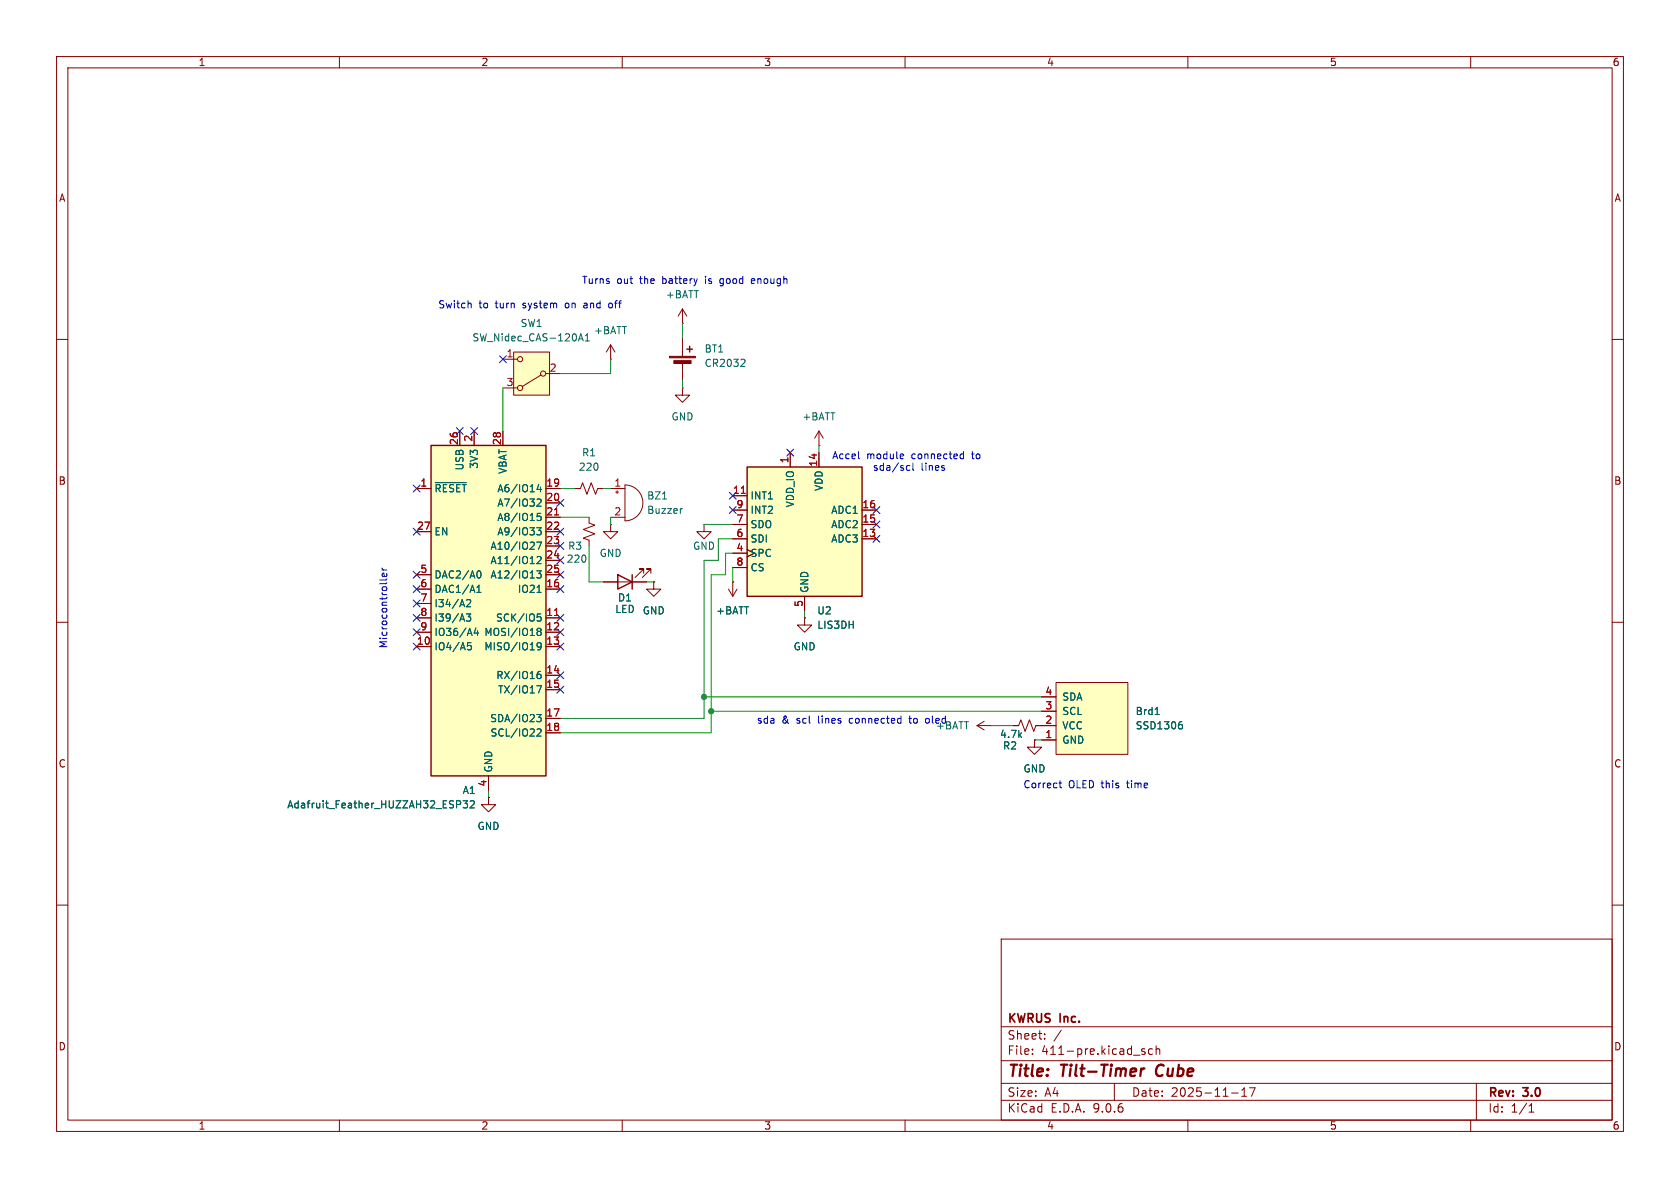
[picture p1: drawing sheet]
<svg xmlns="http://www.w3.org/2000/svg" width="297mm" height="210mm" viewBox="0 0 297 210" stroke-linecap="round" stroke-linejoin="round" font-family="sans-serif">
<g fill="none" stroke="#840000" stroke-width=".18">
<path d="M10 10h277v190h-277zM12 12h273v186h-273zM60 10v2M110 10v2M160 10v2M210 10v2M260 10v2M10 60h2M285 60h2M10 110h2M285 110h2M10 160h2"/>
<path d="M177 166h108v32h-108zM285 160h2M60 198v2M110 198v2M160 198v2M177 194.5h108M177 191.5h108M177 187.5h108M177 181.5h108M182.5 186.3v.1M182.5 185.5v.1M184.7 183.6v.1"/>
<path d="M184.7 182.8v.1M187.6 182.1l-1.3 2M197 191.5v3M202.4 185.5l-.4-.1-.2 .2 .1 .2 .5 .2v.3h-.6M203.7 185.5l-.4-.1-.3 .3v.4l.2 .2h.5M204.4 185.5l.2-.1 .4 .1v.9M204.4 184.9v1.5M210 198v2M217.7 193.2h1.2M219.5 193.8h.9M219.5 192.7l.5-.4v1.5M220.9 192.3h1l-.7 1.5"/>
<path d="M260 198v2M261 191.5v6.5M270.3 196.6h.9M270.3 195.5l.4-.4v1.5"/>
</g>
<path d="M201.8 188.9l-.2 1.3M202.3 188.9l-.4 .1-.2 .3M204.7 188.5a1.27 1.27 0 0 0-.1 1.6" fill="none" stroke="#840000" stroke-width=".4"/>
<path d="M90.8 62.2h6.4v7.7h-6.4z" fill="#ffffc2"/>
<g fill="none" stroke="#840000" stroke-width=".18">
<path d="M120.6 59.7v3.3M88.9 68.6h2.5M88.9 63.5h2.5M90.8 62.2h6.4v7.7h-6.4zM95.6 66.3l-3.3 2M96.5 66h2.6M120.6 64v3.3M101.6 86.4h1l.4-1.1 .8 2.1 .7-2.1 .8 2.1 .4-1h1M107.9 86.4h2.6M107.9 91.4h2.6M108.8 87h.5M109.1 86.7v.5"/>
<path d="M110.5 85.7a3.2 3.2 0 0 1 3.2 3.2 3.2 3.2 0 0 1-3.2 3.2zM179.1 128.3h1l.4-1 .7 2 .8-2 .8 2 .3-1h1M86.4 141v1.2h1.2l-1.2 1.3-1.3-1.3h1.3M86.4 141h.1"/>
<circle cx="91.9" cy="63.5" r=".46"/>
<circle cx="91.9" cy="68.6" r=".46"/>
<circle cx="96" cy="66" r=".46"/>
</g>
<path d="M102.4 59.9h.6M103.5 59.4l.3-.4v1.3M102.3 60.3l.4-1.3 .4 1.3M103.5 60.3h.7M131.5 63.5l.2 .2-.1 .4-.7 .7h.8M117.1 88.2h.8M120.6 89.9l-.2 .1" fill="none" stroke="#006464" stroke-width=".18"/>
<g fill="#840000" stroke="#840000" stroke-width=".18">
<path d="M118.4 63h4.5v.2h-4.5z"/>
<path d="M119.1 63.8h3.1v.5h-3.1z"/>
</g>
<path d="M121.4 61.7h1M121.9 61.2v1" fill="none" stroke="#840000" stroke-width=".25"/>
<path d="M76.2 78.7h20.3v58.5h-20.3z" fill="#ffffc2"/>
<path d="M76.2 78.7h20.3v58.5h-20.3z" fill="none" stroke="#840000" stroke-width=".25"/>
<g fill="none" stroke="#840000" stroke-width=".18">
<path d="M81.3 76.2v2.5M83.8 76.2v2.5M88.9 76.2v2.5M144.8 78.7h.1M144.8 76.2l-.8 1.3M144.8 76.2l.7 1.3M144.8 76.2v2.5M73.7 86.4h2.5M73.7 94h2.5M96.5 86.4h2.6M96.5 88.9h2.6M96.5 91.4h2.6"/>
<path d="M96.5 94h2.6M96.5 96.5h2.6M96.5 99.1h2.6M104.1 91.4v1.1l1.1 .3-2.1 .8 2.1 .8-2.1 .7 1 .4v1M107.9 92.7v1.3h1.3l-1.3 1.3-1.2-1.3h1.2M107.9 92.7h.1M73.7 101.6h2.5M73.7 104.1h2.5M73.7 109.2h2.5M73.7 111.8h2.5M73.7 114.3h2.5M73.7 106.7h2.5"/>
<path d="M96.5 101.6h2.6M96.5 104.1h2.6M96.5 109.2h2.6M96.5 111.8h2.6M96.5 114.3h2.6M96.5 119.4h2.6M86.4 137.2v2.5M96.5 121.9h2.6M96.5 127h2.6M96.5 129.5h2.6M172.7 128.3l1.3 .7M172.7 128.3h2.6"/>
<path d="M174 127.5l-1.3 .8M175.3 128.3h.1M182.9 130.8v1.3h1.2l-1.2 1.3-1.3-1.3h1.3M182.9 130.8h.1"/>
</g>
<g fill="none" stroke="#006464" stroke-width=".18">
<path d="M76.9 85.3h5.5M94.9 93.3h.8l-.5 .5 .4 .1v.5l-.2 .2-.5-.2M94.9 95.8h.8l-.5 1.3M94.9 88.3l.5-.1 .3 .4-.8 .9h.8M94.9 98.5l.5-.1 .3 .3-.8 .9h.8M95.2 85.6l-.3 .9h.8M95.5 86.1v.8M95.6 90.7h-.6l-.1 .7 .2-.2 .4 .1 .2 .2-.1 .4-.2 .1-.5-.1M82.4 108.5h.8l-.4 .5 .4 .1v.6l-.2 .1-.6-.1M82.5 106.1l.5-.1 .2 .4-.8 .9h.8M82.7 114.2l.4-.1 .2 .2-.1 .5h-.5M82.7 113.6h.6"/>
<path d="M84.1 111l-.3 .9h.8M84.3 103.8l.4-.4v1.3M84.3 104.7h.7M84.4 111.5v.8M84.6 100.9a.68 .68 0 0 1 .5 .6 .68 .68 0 0 1-.5 .7M94.9 100.9h.8l-.5 .5 .4 .1v.6l-.2 .1-.5-.1M94.9 119.4l.3-.2h.2l.3 .2v.3l-.3 .3-.3-.1-.2-.2M94.9 104.7h.8M95 109.1l.4-.1 .3 .3-.2 .4h-.5M95 108.5h.6M95.2 111.6l-.3-.2 .3-.3h.2l.3 .2-.3 .3M95.2 111.6l-.3 .3 .1 .3 .2 .1h.3l.2-.2v-.2l-.3-.3"/>
<path d="M95.2 111.6h.2M95.5 118.7l-.3 .1-.3 .4M95.7 114.2l-.3 .2-.3-.1-.2-.1 .2-.5 .3-.1 .2 .1a.84 .84 0 0 1-.3 1.2h-.2M94.9 126.3h.8l-.5 .5 .4 .1 .1 .4-.3 .3h-.3M94.9 121.2h.8l-.5 1.3M94.9 129l.5-.2 .3 .4-.8 .9h.8M80.7 141.5h.5l.2 .3-.1 .4h-.6M81.9 141.5h.8l-.5 .5 .4 .2v.5l-.2 .1-.5-.1M83.1 141.7l.5-.2 .3 .4-.8 .9h.8"/>
</g>
<path d="M98 91h.8M98 108.8h.8" fill="none" stroke="#a90000" stroke-width=".18"/>
<path d="M132.1 82.6h20.3v22.8h-20.3z" fill="#ffffc2"/>
<path d="M132.1 82.6h20.3v22.8h-20.3zM109.2 101.6l2.6 1.3-2.6 1.2zM111.8 101.6v2.5" fill="none" stroke="#840000" stroke-width=".25"/>
<g fill="none" stroke="#840000" stroke-width=".18">
<path d="M124.5 92.7v1.3h1.2l-1.2 1.3-1.3-1.3h1.3M124.5 92.7h.1M129.5 87.6h2.6M129.5 90.2h2.6M129.5 92.7h2.6M129.5 95.3h2.6M129.5 97.8h2.6M139.7 80v2.6M144.8 80v2.6M152.4 90.2h2.5M152.4 92.7h2.5M152.4 95.3h2.5"/>
<path d="M106.7 102.9h7.6M113.8 101.3v-.7h-.8h.8l-1.5 1.5M115.1 101.3v-.7h-.8h.8l-1.6 1.5M115.6 102.9v1.2h1.2l-1.2 1.3-1.3-1.3h1.3M115.6 102.9h.1M128.8 104.1l.7 1.3M129.5 102.9h.1M129.5 100.3h2.6M129.5 102.9v2.5M130.3 104.1l-.8 1.3M142.2 109.2v1.3h1.3l-1.3 1.3-1.2-1.3h1.2M142.2 109.2h.1"/>
<path d="M142.2 105.4v2.6"/>
</g>
<path d="M131.1 87.2h.7" fill="none" stroke="#a90000" stroke-width=".18"/>
<path d="M186.7 120.7h12.7v12.7h-12.7z" fill="#ffffc2"/>
<g fill="none" stroke="#840000" stroke-width=".18">
<path d="M120.6 57.2h.1M120.6 54.6l-.7 1.3M120.6 54.6l.8 1.3M120.6 54.6v2.6M81.3 76.2v2.5M83.8 76.2v2.5M88.9 76.2v2.5M107.9 63.5h.1M107.9 61l-.7 1.2M107.9 61l.8 1.2M107.9 61v2.5M120.6 68.6v1.3h1.3l-1.3 1.2-1.2-1.2h1.2"/>
<path d="M120.6 68.6h.1M73.7 86.4h2.5M73.7 94h2.5M96.5 86.4h2.6M96.5 88.9h2.6M96.5 91.4h2.6M96.5 94h2.6M96.5 96.5h2.6M96.5 99.1h2.6M129.5 87.6h2.6M129.5 90.2h2.6M129.5 92.7h2.6"/>
<path d="M129.5 95.3h2.6M129.5 97.8h2.6M139.7 80v2.6M144.8 80v2.6M152.4 90.2h2.5M152.4 92.7h2.5M152.4 95.3h2.5M73.7 101.6h2.5M73.7 104.1h2.5M73.7 109.2h2.5M73.7 111.8h2.5M73.7 114.3h2.5"/>
<path d="M73.7 106.7h2.5M96.5 101.6h2.6M96.5 104.1h2.6M96.5 109.2h2.6M96.5 111.8h2.6M96.5 114.3h2.6M96.5 119.4h2.6M106.7 102.9h2.5M111.8 102.9h2.5M115.6 102.9h.1M129.5 102.9h.1M129.5 100.3h2.6"/>
<path d="M142.2 109.2h.1M142.2 105.4v2.6M86.4 137.2v2.5M96.5 121.9h2.6M96.5 127h2.6M96.5 129.5h2.6M179.1 128.3h1M182.9 130.8h.1M183.1 128.3h3.6M184.1 130.8h2.6M184.1 125.7h2.6M184.1 123.2h2.6"/>
<path d="M186.7 120.7h12.7v12.7h-12.7zM86.4 141h.1"/>
</g>
<g fill="none" stroke="#006464" stroke-width=".18">
<path d="M76.9 85.3h5.5M94.9 93.3h.8l-.5 .5 .4 .1v.5l-.2 .2-.5-.2M94.9 95.8h.8l-.5 1.3M94.9 88.3l.5-.1 .3 .4-.8 .9h.8M94.9 98.5l.5-.1 .3 .3-.8 .9h.8M95.2 85.6l-.3 .9h.8M95.5 86.1v.8M95.6 90.7h-.6l-.1 .7 .2-.2 .4 .1 .2 .2-.1 .4-.2 .1-.5-.1M82.4 108.5h.8l-.4 .5 .4 .1v.6l-.2 .1-.6-.1M82.5 106.1l.5-.1 .2 .4-.8 .9h.8M82.7 114.2l.4-.1 .2 .2-.1 .5h-.5M82.7 113.6h.6"/>
<path d="M84.1 111l-.3 .9h.8M84.3 103.8l.4-.4v1.3M84.3 104.7h.7M84.4 111.5v.8M84.6 100.9a.68 .68 0 0 1 .5 .6 .68 .68 0 0 1-.5 .7M94.9 100.9h.8l-.5 .5 .4 .1v.6l-.2 .1-.5-.1M94.9 119.4l.3-.2h.2l.3 .2v.3l-.3 .3-.3-.1-.2-.2M94.9 104.7h.8M95 109.1l.4-.1 .3 .3-.2 .4h-.5M95 108.5h.6M95.2 111.6l-.3-.2 .3-.3h.2l.3 .2-.3 .3M95.2 111.6l-.3 .3 .1 .3 .2 .1h.3l.2-.2v-.2l-.3-.3"/>
<path d="M95.2 111.6h.2M95.5 118.7l-.3 .1-.3 .4M95.7 114.2l-.3 .2-.3-.1-.2-.1 .2-.5 .3-.1 .2 .1a.84 .84 0 0 1-.3 1.2h-.2M94.9 126.3h.8l-.5 .5 .4 .1 .1 .4-.3 .3h-.3M94.9 121.2h.8l-.5 1.3M94.9 129l.5-.2 .3 .4-.8 .9h.8M204.2 126.3h.7M208.6 128.1h.2l.3 .2-.1 .4-.4 .1M208.7 127.6h.2M80.7 141.5h.5l.2 .3-.1 .4h-.6M81.9 141.5h.8l-.5 .5 .4 .2v.5l-.2 .1-.5-.1M83.1 141.7l.5-.2 .3 .4-.8 .9h.8"/>
</g>
<g fill="none" stroke="#009600" stroke-width=".18">
<path d="M120.6 57.2v2.5M88.9 68.6v7.6M107.9 63.5v2.5h-8.8M120.6 67.3v1.3M144.8 78.7v1.3M99.1 86.4h2.5M99.1 91.4h5M104.1 96.5v6.4h2.6M106.7 86.4h1.2M107.9 91.4v1.3M124.5 92.7h5M129.5 97.8h-1.2v3.8h-2.6v27.9h-26.6"/>
<path d="M129.5 95.3h-2.5v3.8h-2.5v27.9h-25.4M114.3 102.9h1.3M129.5 100.3v2.6M142.2 108v1.2M86.4 139.7v1.3M124.5 123.2h59.6M125.7 125.7h58.4M175.3 128.3h3.8M182.9 130.8h1.2"/>
</g>
<g fill="none" stroke="#000084" stroke-width=".18">
<path d="M80.7 75.6l1.2 1.2M81.9 75.6l-1.2 1.2M83.2 75.6l1.2 1.2M84.4 75.6l-1.2 1.2M88.3 62.9l1.2 1.2M89.5 62.9l-1.2 1.2M139.1 79.4l1.2 1.2M140.3 79.4l-1.2 1.2M73.1 93.4l1.2 1.2M73.1 85.8l1.2 1.2M74.3 93.4l-1.2 1.2M74.3 85.8l-1.2 1.2"/>
<path d="M98.5 98.5l1.2 1.2M98.5 95.9l1.2 1.2M98.5 93.4l1.2 1.2M98.5 88.3l1.2 1.2M99.7 98.5l-1.2 1.2M99.7 95.9l-1.2 1.2M99.7 88.3l-1.2 1.2M99.7 93.4l-1.2 1.2M128.9 89.6l1.2 1.2M128.9 87l1.2 1.2M130.1 89.6l-1.2 1.2M130.1 87l-1.2 1.2"/>
<path d="M154.3 89.6l1.2 1.2M154.3 94.6l1.2 1.3M154.3 92.1l1.2 1.2M155.5 89.6l-1.2 1.2M155.5 94.6l-1.2 1.3M155.5 92.1l-1.2 1.2M73.1 111.2l1.2 1.2M73.1 108.6l1.2 1.2M73.1 106.1l1.2 1.2M73.1 113.7l1.2 1.2M73.1 103.5l1.2 1.2M73.1 101l1.2 1.2"/>
<path d="M74.3 111.2l-1.2 1.2M74.3 108.6l-1.2 1.2M74.3 106.1l-1.2 1.2M74.3 113.7l-1.2 1.2M74.3 103.5l-1.2 1.2M74.3 101l-1.2 1.2M98.5 108.6l1.2 1.2M98.5 118.8l1.2 1.2M98.5 103.5l1.2 1.2M98.5 101l1.2 1.2M98.5 111.2l1.2 1.2M98.5 113.7l1.2 1.2"/>
<path d="M99.7 108.6l-1.2 1.2M99.7 118.8l-1.2 1.2M99.7 103.5l-1.2 1.2M99.7 101l-1.2 1.2M99.7 111.2l-1.2 1.2M99.7 113.7l-1.2 1.2M98.5 121.3l1.2 1.2M99.7 121.3l-1.2 1.2"/>
</g>
<g fill="none" stroke="#0000c2" stroke-width=".18">
<path d="M82.9 53.6l.4 .2v.6M103.4 53.6h-.1M103.4 53.9l-.2 .2 .2 .3M108 53.6h-.3l-.1 .2 .1 .5 .3 .1M127.3 50.5h.1M127.5 49.3l-.2 .2v.4l.2 .2M133.3 49.3h-.3l-.2 .1 .1 .7h.4M133.4 49.6l-.6 .1M170.3 79.8v1.3M151.8 81l.2 .1M159.3 80.2l.4 .1 .1 .3-.7 .1M159.7 81l-.4 .1"/>
<path d="M160.8 82.4l-.3-.1-.3 .2 .2 .6h.4M161.4 81.9v1.1l.2 .1M167 82.8v.3M169.9 81h.4M169.9 80.3h.4M67.6 100.4l.2 .4M67.6 100.8h.8M68.3 101.4l.1 .3-.2 .2h-.6v-.5l.3-.1 .1 .6M68.4 102.3l-.2 .2M160.7 127h.4M160.8 126.6l.1 1.2M164 127l-.3 .1-.1 .1 .1 .5 .3 .1"/>
<path d="M187.2 138.4h.5M187.4 138v1.1l.3 .2"/>
</g>
<path d="M98 91h.8M131.1 87.2h.7M98 108.8h.8" fill="none" stroke="#a90000" stroke-width=".18"/>
<g fill="#009600" stroke="#009600" stroke-width=".18">
<circle cx="125.7" cy="125.7" r=".46"/>
<circle cx="124.5" cy="123.2" r=".46"/>
</g>
<g font-size="2.8" fill="#840000">
<text x="178" y="190.9">Title:</text>
<text x="187.7" y="190.9">Tilt-Timer</text>
<text x="205.2" y="190.9">Cube</text>
</g>
<g font-size="2.1" fill="#840000">
<text x="178" y="184">Sheet:</text>
<text x="178" y="181.2">KWRUS</text>
<text x="187.5" y="181.2">Inc.</text>
<text x="178" y="186.7">File:</text>
<text x="184.1" y="186.7">411-pre.kicad_sch</text>
<text x="178" y="196.9">KiCad</text>
<text x="178" y="194.1">Size:</text>
<text x="184.7" y="194.1">A4</text>
<text x="185.7" y="196.9">E.D.A.</text>
<text x="193.3" y="196.9">9.0.6</text>
<text x="200" y="194.1">Date:</text>
<text x="207" y="194.1">2025-11-17</text>
<text x="263" y="194.3">Rev:</text>
<text x="263" y="196.9">Id:</text>
<text x="267.1" y="196.9">1/1</text>
<text x="269.4" y="194.3">3.0</text>
</g>
<g font-size="1.8" fill="#840000">
<text x="35" y="11.9">1</text>
<text x="85" y="11.9">2</text>
<text x="135" y="11.9">3</text>
<text x="185" y="11.9">4</text>
<text x="235" y="11.9">5</text>
<text x="285" y="11.9">6</text>
<text x="10.3" y="35.9">A</text>
<text x="285.3" y="35.9">A</text>
<text x="10.3" y="85.9">B</text>
<text x="285.3" y="85.9">B</text>
<text x="10.3" y="135.9">C</text>
<text x="285.3" y="135.9">C</text>
<text x="10.3" y="185.9">D</text>
<text x="285.3" y="185.9">D</text>
<text x="35" y="199.9">1</text>
<text x="85" y="199.9">2</text>
<text x="135" y="199.9">3</text>
<text x="185" y="199.9">4</text>
<text x="235" y="199.9">5</text>
<text x="285" y="199.9">6</text>
</g>
<g font-size="1.8" fill="#0000c2">
<text x="102.8" y="50.4">Turns</text>
<text x="109" y="50.4">out</text>
<text x="113.2" y="50.4">the</text>
<text x="117.4" y="50.4">battery</text>
<text x="125.1" y="50.4">is</text>
<text x="127.9" y="50.4">good</text>
<text x="133.7" y="50.4">enough</text>
<text x="77.4" y="54.7">Switch</text>
<text x="84.7" y="54.7">to</text>
<text x="87.7" y="54.7">turn</text>
<text x="92.7" y="54.7">system</text>
<text x="100.4" y="54.7">on</text>
<text x="103.9" y="54.7">and</text>
<text x="108.5" y="54.7">off</text>
<text x="147" y="81.4">Accel</text>
<text x="153.2" y="81.4">module</text>
<text x="154.2" y="83.4">sda/scl</text>
<text x="161.3" y="81.4">connected</text>
<text x="162.8" y="83.4">lines</text>
<text x="172.1" y="81.4">to</text>
<text x="68.7" y="114.7" transform="rotate(-90 68.7 114.7)">Microcontroller</text>
<text x="133.7" y="128.1">sda</text>
<text x="138.2" y="128.1">&amp;</text>
<text x="140.9" y="128.1">scl</text>
<text x="144.9" y="128.1">lines</text>
<text x="150.6" y="128.1">connected</text>
<text x="161.5" y="128.1">to</text>
<text x="164.5" y="128.1">oled</text>
<text x="180.8" y="139.6">Correct</text>
<text x="188.9" y="139.6">OLED this</text>
<text x="199.5" y="139.6">time</text>
</g>
<g font-size="1.8" fill="#006464">
<text x="117.6" y="52.9">+BATT</text>
<text x="91.9" y="58">SW1</text>
<text x="104.9" y="59.3">+BATT</text>
<text x="83.4" y="60.6">SW_Nidec_CAS-120A1</text>
<text x="124.5" y="62.5">BT1</text>
<text x="124.5" y="65.1">CR2032</text>
<text x="118.6" y="74.5">GND</text>
<text x="141.7" y="74.5">+BATT</text>
<text x="82.1" y="83.3" transform="rotate(-90 82.1 83.3)">USB</text>
<text x="84.7" y="83" transform="rotate(-90 84.7 83)">3V3</text>
<text x="89.8" y="83.9" transform="rotate(-90 89.8 83.9)">VBAT</text>
<text x="102.2" y="83.4">220</text>
<text x="102.8" y="80.9">R1</text>
<text x="76.7" y="87.2">~{RESET}</text>
<text x="87.8" y="87.2">A6/IO14</text>
<text x="87.8" y="89.8">A7/IO32</text>
<text x="114.3" y="88.5">BZ1</text>
<text x="132.6" y="88.5">INT1</text>
<text x="140.6" y="89.8" transform="rotate(-90 140.6 89.8)">VDD_IO</text>
<text x="145.6" y="86.9" transform="rotate(-90 145.6 86.9)">VDD</text>
<text x="76.7" y="94.8">EN</text>
<text x="87.8" y="92.3">A8/IO15</text>
<text x="87.8" y="94.8">A9/IO33</text>
<text x="114.3" y="91">Buzzer</text>
<text x="132.6" y="91">INT2</text>
<text x="132.6" y="93.6">SDO</text>
<text x="146.9" y="91">ADC1</text>
<text x="146.9" y="93.6">ADC2</text>
<text x="86.6" y="97.4">A10/IO27</text>
<text x="86.6" y="99.9">A11/IO12</text>
<text x="100.1" y="99.7">220</text>
<text x="100.3" y="97.4">R3</text>
<text x="105.9" y="98.7">GND</text>
<text x="122.4" y="97.4">GND</text>
<text x="132.6" y="96.1">SDI</text>
<text x="132.6" y="98.7">SPC</text>
<text x="132.6" y="101.2">CS</text>
<text x="146.9" y="96.1">ADC3</text>
<text x="76.7" y="102.5">DAC2/A0</text>
<text x="76.7" y="105">DAC1/A1</text>
<text x="76.7" y="107.5">I34/A2</text>
<text x="86.6" y="102.5">A12/IO13</text>
<text x="91.5" y="105">IO21</text>
<text x="109.1" y="106.5">D1</text>
<text x="143.1" y="104.9" transform="rotate(-90 143.1 104.9)">GND</text>
<text x="76.7" y="110.1">I39/A3</text>
<text x="76.7" y="112.6">IO36/A4</text>
<text x="85.5" y="112.6">MOSI/IO18</text>
<text x="87.6" y="110.1">SCK/IO5</text>
<text x="108.7" y="108.6">LED</text>
<text x="113.5" y="108.8">GND</text>
<text x="126.5" y="108.8">+BATT</text>
<text x="144.4" y="108.8">U2</text>
<text x="144.4" y="111.4">LIS3DH</text>
<text x="76.7" y="115.2">IO4/A5</text>
<text x="85.5" y="115.2">MISO/IO19</text>
<text x="140.2" y="115.2">GND</text>
<text x="87.6" y="120.2">RX/IO16</text>
<text x="87.9" y="122.8">TX/IO17</text>
<text x="187.7" y="124.1">SDA</text>
<text x="86.6" y="127.9">SDA/IO23</text>
<text x="86.6" y="130.4">SCL/IO22</text>
<text x="165.4" y="129.1">+BATT</text>
<text x="176.7" y="130.7">4.7k</text>
<text x="187.7" y="131.7">GND</text>
<text x="187.7" y="129.1">VCC</text>
<text x="187.7" y="126.6">SCL</text>
<text x="200.7" y="126.6">Brd1</text>
<text x="200.7" y="129.1">SSD1306</text>
<text x="87.2" y="136.7" transform="rotate(-90 87.2 136.7)">GND</text>
<text x="177.2" y="132.7">R2</text>
<text x="180.8" y="136.8">GND</text>
<text x="50.7" y="143.1">Adafruit_Feather_HUZZAH32_ESP32</text>
<text x="81.7" y="140.6">A1</text>
<text x="84.3" y="146.9">GND</text>
</g>
<g font-size="1.8" fill="#a90000">
<text x="89.5" y="63.2">1</text>
<text x="97.1" y="65.8">2</text>
<text x="89.5" y="68.3">3</text>
<text x="81" y="78.8" transform="rotate(-90 81 78.8)">26</text>
<text x="83.6" y="78.2" transform="rotate(-90 83.6 78.2)">2</text>
<text x="88.6" y="78.8" transform="rotate(-90 88.6 78.8)">28</text>
<text x="139.4" y="82" transform="rotate(-90 139.4 82)">1</text>
<text x="144.5" y="82.6" transform="rotate(-90 144.5 82.6)">14</text>
<text x="74.2" y="86.1">1</text>
<text x="96.5" y="86.1">19</text>
<text x="96.5" y="88.6">20</text>
<text x="108.5" y="86.1">1</text>
<text x="129.5" y="87.4">11</text>
<text x="130.1" y="89.9">9</text>
<text x="152.4" y="89.9">16</text>
<text x="73.6" y="93.7">27</text>
<text x="96.5" y="91.2">21</text>
<text x="96.5" y="93.7">22</text>
<text x="108.5" y="91.2">2</text>
<text x="130.1" y="92.5">7</text>
<text x="130.1" y="95">6</text>
<text x="152.4" y="92.5">15</text>
<text x="152.4" y="95">13</text>
<text x="74.2" y="101.3">5</text>
<text x="96.5" y="96.3">23</text>
<text x="96.5" y="98.8">24</text>
<text x="96.5" y="101.3">25</text>
<text x="130.1" y="97.5">4</text>
<text x="130.1" y="100.1">8</text>
<text x="74.2" y="103.9">6</text>
<text x="74.2" y="106.4">7</text>
<text x="96.5" y="103.9">16</text>
<text x="142" y="107.4" transform="rotate(-90 142 107.4)">5</text>
<text x="74.2" y="109">8</text>
<text x="74.2" y="111.5">9</text>
<text x="96.5" y="109">11</text>
<text x="96.5" y="111.5">12</text>
<text x="73.6" y="114">10</text>
<text x="96.5" y="114">13</text>
<text x="96.5" y="119.1">14</text>
<text x="96.5" y="121.7">15</text>
<text x="184.7" y="125.5">3</text>
<text x="184.7" y="122.9">4</text>
<text x="96.5" y="126.7">17</text>
<text x="96.5" y="129.3">18</text>
<text x="184.7" y="130.6">1</text>
<text x="184.7" y="128">2</text>
<text x="86.1" y="139.1" transform="rotate(-90 86.1 139.1)">4</text>
</g>
</svg>
